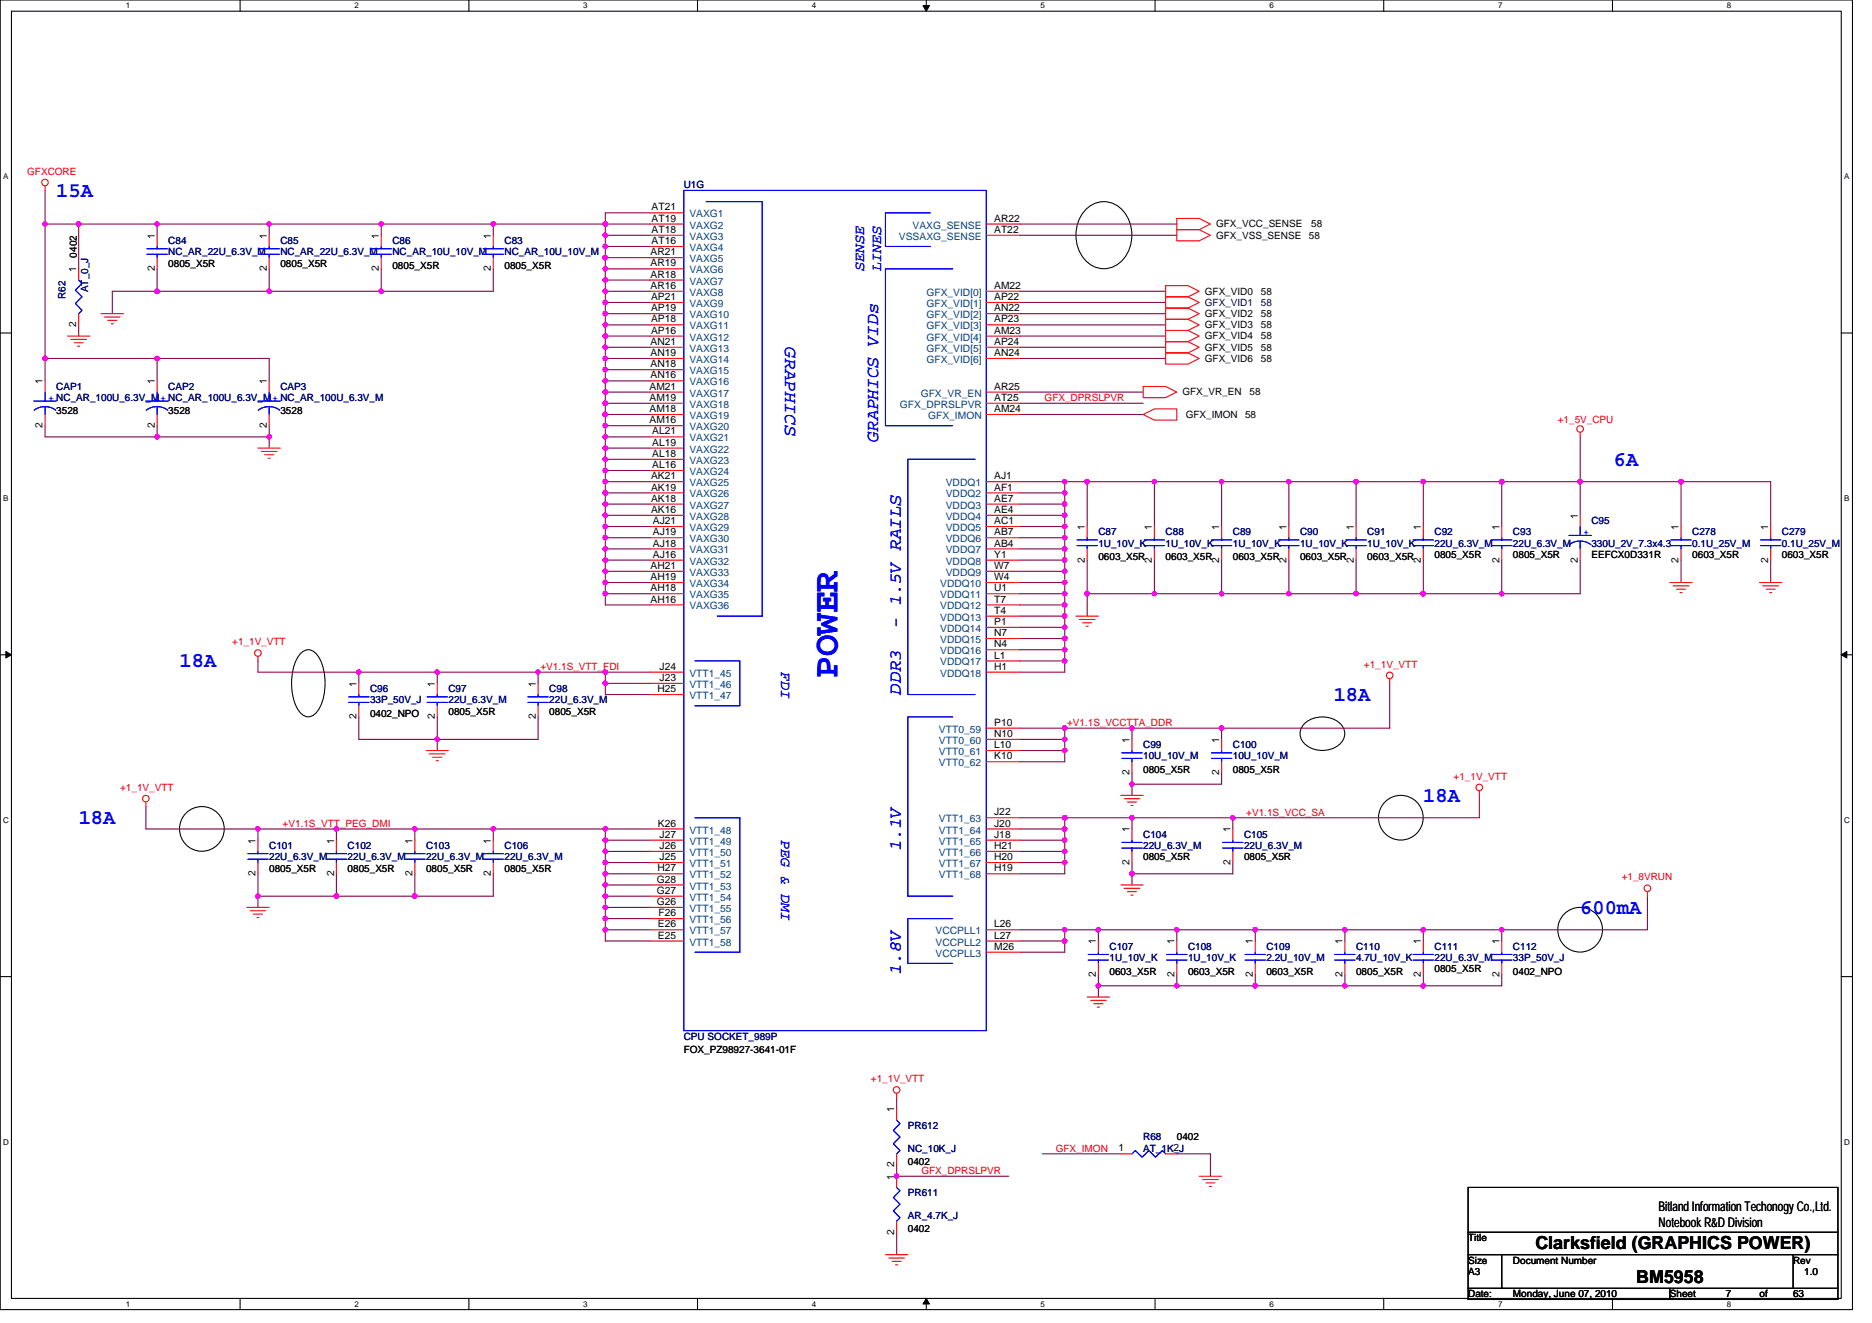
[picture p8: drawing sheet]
<svg xmlns="http://www.w3.org/2000/svg" width="297mm" height="210mm" viewBox="0 0 297 210" stroke-linecap="round" stroke-linejoin="round" font-family="sans-serif">
<path d="M0 0h293.9v207.9h-293.9zM1.8 1.8h290.4v204.3h-290.4z" fill="none" stroke="#000" stroke-width=".17"/>
<g fill="#fff">
<path d="M20 .2h.7v1.4h-.7z"/>
<path d="M20 206.3h.7v1.4h-.7z"/>
</g>
<path d="M38.1 0v1.8M38.1 206.1v1.8" fill="none" stroke="#000" stroke-width=".17"/>
<g fill="#fff">
<path d="M56.2 .2h.7v1.4h-.7z"/>
<path d="M56.2 206.3h.7v1.4h-.7z"/>
</g>
<path d="M74.4 0v1.8M74.4 206.1v1.8" fill="none" stroke="#000" stroke-width=".17"/>
<g fill="#fff">
<path d="M92.5 .2h.7v1.4h-.7z"/>
<path d="M92.5 206.3h.7v1.4h-.7z"/>
</g>
<path d="M110.7 0v1.8M110.7 206.1v1.8" fill="none" stroke="#000" stroke-width=".17"/>
<g fill="#fff">
<path d="M128.8 .2h.7v1.4h-.7z"/>
<path d="M128.8 206.3h.7v1.4h-.7z"/>
</g>
<path d="M147 0v1.8M147 206.1v1.8" fill="none" stroke="#000" stroke-width=".17"/>
<path d="M146.4 .9h1.1l-.5 .9zM147 206.1l.5 .9h-1.1z" fill="#000" stroke="#000" stroke-width=".16"/>
<g fill="#fff">
<path d="M165.1 .2h.7v1.4h-.7z"/>
<path d="M165.1 206.3h.7v1.4h-.7z"/>
</g>
<path d="M183.3 0v1.8M183.3 206.1v1.8" fill="none" stroke="#000" stroke-width=".17"/>
<g fill="#fff">
<path d="M201.4 .2h.7v1.4h-.7z"/>
<path d="M201.4 206.3h.7v1.4h-.7z"/>
</g>
<path d="M219.6 0v1.8M219.6 206.1v1.8" fill="none" stroke="#000" stroke-width=".17"/>
<g fill="#fff">
<path d="M237.7 .2h.7v1.4h-.7z"/>
<path d="M237.7 206.3h.7v1.4h-.7z"/>
</g>
<path d="M255.9 0v1.8M255.9 206.1v1.8" fill="none" stroke="#000" stroke-width=".17"/>
<g fill="#fff">
<path d="M274 .2h.7v1.4h-.7z"/>
<path d="M274 206.3h.7v1.4h-.7z"/>
<path d="M.5 27.3h.8v1.4h-.8z"/>
<path d="M292.6 27.3h.9v1.4h-.9z"/>
<path d="M.5 78.4h.8v1.4h-.8z"/>
<path d="M292.6 78.4h.9v1.4h-.9z"/>
</g>
<path d="M0 52.9h1.8M292.2 52.9h1.7" fill="none" stroke="#000" stroke-width=".17"/>
<g fill="#fff">
<path d="M.5 129.5h.9v1.4h-.9z"/>
<path d="M292.6 129.5h.9v1.4h-.9z"/>
</g>
<path d="M0 103.9h1.8M292.2 103.9h1.7" fill="none" stroke="#000" stroke-width=".17"/>
<path d="M.9 103.4l.9 .5-.9 .5zM292.2 103.9l.8-.5v1z" fill="#000" stroke="#000" stroke-width=".16"/>
<g fill="#fff">
<path d="M.5 180.5h.9v1.4h-.9z"/>
<path d="M292.6 180.5h.9v1.4h-.9z"/>
</g>
<g fill="none" stroke="#000" stroke-width=".17">
<path d="M172.3 33.3a4 4 0 0 1 6.7 1.3 5.8 5.8 0 0 1-2.3 7.7 4.1 4.1 0 0 1-5.4-2.3 6.1 6.1 0 0 1 1-6.7zM47.9 103.5a1.6 1.6 0 0 1 2.5 .5 8.8 8.8 0 0 1 0 8.9 1.66 1.66 0 0 1-1.5 .9 1.66 1.66 0 0 1-1.5-.9 8.9 8.9 0 0 1 0-8.9zM207.1 114.8a4.3 4.3 0 0 1 5.9 .5 2.25 2.25 0 0 1-1 3.2 4.2 4.2 0 0 1-5.4-.9 2.13 2.13 0 0 1 .5-2.8zM0 155h1.8M292.2 155h1.7M233 188.5h58.6v17.7h-58.6zM233 195.6h58.6M233 199.1h58.6M238.3 199.1v5.4M284.5 199.1v5.4M233 204.5h58.6M265 204.5v1.7"/>
<circle cx="32" cy="131.6" r="3.5"/>
<circle cx="222.3" cy="129.8" r="3.5"/>
<circle cx="250.7" cy="147.6" r="3.5"/>
</g>
<g fill="none" stroke="#800040" stroke-width=".17">
<path d="M7.2 35.6v21.3M7.2 35.6h5.3M7.2 30.2v5.4M12.5 35.6v7.1M12.5 35.6h12.4M24.9 35.6h17.8v1.7M24.9 35.6v1.7M42.7 35.6h17.8v1.7M60.5 35.6h17.8v1.7M78.3 35.6h17.8M96.1 35.6h7.1M96.1 39.1v1.8"/>
<path d="M96.1 35.6v1.7M96.1 37.3v1.8M96.1 37.3h7.1M96.1 39.1h7.1M103.2 33.8h-7.1v1.8M161.8 35.6h24.9M161.8 37.3h24.9M7.2 56.9v3.6M7.2 56.9h17.7v3.6M12.5 51.6v1.7M24.9 56.9h17.8v3.6M24.9 46.2h17.8"/>
<path d="M24.9 46.2h-7.1v3.6M24.9 42.7v3.5M42.7 42.7v3.5M42.7 46.2h17.8M60.5 42.7v3.5M78.3 42.7v3.5h-17.8M96.1 55.1v1.8M96.1 58.7v1.8M96.1 56.9v1.8M96.1 42.7v1.7M96.1 40.9v1.8M96.1 53.3v1.8"/>
<path d="M96.1 51.6v1.7M96.1 49.8v1.8M96.1 48v1.8M96.1 46.2v1.8M96.1 44.4v1.8M96.1 40.9h7.1M96.1 42.7h7.1M96.1 44.4h7.1M96.1 46.2h7.1M96.1 48h7.1M96.1 49.8h7.1M96.1 51.6h7.1"/>
<path d="M96.1 53.3h7.1M96.1 55.1h7.1M96.1 56.9h7.1M96.1 58.7h7.1M161.8 56.9h23.2M161.8 55.1h23.2M161.8 53.3h23.2M161.8 48h23.2M161.8 49.8h23.2M161.8 51.6h23.2M161.8 46.2h23.2M7.2 67.6v1.7h17.7"/>
<path d="M24.9 69.3h17.8M24.9 67.6v1.7M42.7 69.3v1.8M42.7 67.6v1.7M96.1 62.2v1.8M96.1 64v1.8M96.1 65.8v1.8M96.1 69.3v1.8M96.1 72.9v1.8M96.1 76.5v1.7M96.1 67.6v1.7M96.1 78.2v1.8"/>
<path d="M96.1 60.5v1.7M96.1 71.1v1.8M96.1 74.7v1.8M96.1 60.5h7.1M96.1 62.2h7.1M96.1 64h7.1M96.1 65.8h7.1M96.1 67.6h7.1M96.1 69.3h7.1M96.1 72.9h7.1M96.1 74.7h7.1M96.1 76.5h7.1"/>
<path d="M96.1 78.2h7.1M96.1 71.1h7.1M161.8 65.8h19.6M161.8 62.2h19.6M161.8 64h19.6M161.8 78.2h7.1M161.8 76.5h7.1M168.9 76.5h3.6M168.9 78.2v1.8M168.9 76.5v1.7M172.5 76.5v7.1M172.5 76.5h10.7v7.1"/>
<path d="M183.2 76.5h10.6v7.1M193.8 76.5h10.7v7.1M204.5 76.5h10.7v7.1M215.2 76.5h10.6M225.8 76.5h12.5M225.8 76.5v7.1M238.3 76.5h12.4M238.3 76.5v7.1M250.7 69.3v7.2M250.7 76.5h16M250.7 76.5v5.3M266.7 76.5v7.1"/>
<path d="M266.7 76.5h14.3v7.1M96.1 80v1.8M96.1 81.8v1.8M96.1 83.6v1.7M96.1 85.3v1.8M96.1 87.1v1.8M96.1 88.9v1.8M96.1 90.7v1.8M96.1 92.5v1.7M96.1 94.2v1.8h7.1M96.1 80h7.1M96.1 81.8h7.1"/>
<path d="M96.1 83.6h7.1M96.1 85.3h7.1M96.1 87.1h7.1M96.1 88.9h7.1M96.1 90.7h7.1M96.1 92.5h7.1M96.1 94.2h7.1M161.8 97.8h7.1M161.8 99.6h7.1M161.8 92.5h7.1M161.8 96h7.1M161.8 94.2h7.1"/>
<path d="M161.8 87.1h7.1M161.8 90.7h7.1M161.8 88.9h7.1M161.8 81.8h7.1M161.8 85.3h7.1M161.8 83.6h7.1M161.8 80h7.1M168.9 88.9v1.8M168.9 94.2v1.8M168.9 80v1.8M168.9 96v1.8M168.9 87.1v1.8"/>
<path d="M168.9 85.3v1.8M168.9 92.5v1.7M168.9 97.8v1.8M168.9 81.8v1.8M168.9 83.6v1.7M168.9 90.7v1.8M168.9 99.6v1.7M172.5 88.9v5.3M172.5 94.2v3.6M172.5 94.2h10.7M183.2 94.2h10.6M183.2 88.9v5.3"/>
<path d="M193.8 94.2h10.7M193.8 88.9v5.3M204.5 94.2h10.7M204.5 88.9v5.3M215.2 94.2h10.6M215.2 88.9v5.3M225.8 94.2h12.5M225.8 88.9v5.3M238.3 88.9v5.3M250.7 88.9v5.3h-12.4M266.7 88.9v3.6M281 88.9v3.6"/>
<path d="M40.9 104.9v1.8h16M56.9 106.7h12.5M56.9 106.7v1.8M56.9 113.8v3.5h12.5M69.4 113.8v3.5M69.4 106.7v1.8M69.4 117.3v1.8M69.4 106.7h16M85.4 106.7h10.7v1.8M85.4 106.7v1.8M85.4 113.8v3.5h-16M96.1 108.5v1.7h7.1"/>
<path d="M96.1 106.7h7.1M96.1 108.5h7.1M161.8 115.6h7.1M161.8 117.3h7.1M161.8 119.1h7.1M161.8 103.1h7.1M161.8 104.9h7.1M161.8 101.3h7.1M168.9 115.6h10.7M168.9 119.1v1.8h-7.1M168.9 104.9v1.8h-7.1M168.9 101.3v1.8"/>
<path d="M168.9 117.3v1.8M168.9 115.6v1.7M168.9 103.1v1.8M179.6 115.6v1.7M179.6 115.6h14.2M193.8 115.6v1.7M220.5 108.5v7.1h-26.7M23.2 128v3.6h17.7M40.9 131.6v1.7M40.9 131.6h12.5v1.7M40.9 138.7v3.5M53.4 131.6h12.4"/>
<path d="M53.4 138.7v3.5M65.8 131.6h12.5M65.8 138.7v3.5M65.8 131.6v1.7M78.3 131.6h17.8v1.7M78.3 131.6v1.7M78.3 138.7v3.5h-12.5M96.1 136.9v1.8M96.1 133.4v1.7M96.1 138.7v1.8M96.1 135.1v1.8M96.1 131.6h7.1"/>
<path d="M96.1 133.3h7.1M96.1 135.1h7.1M96.1 136.9h7.1M96.1 138.7h7.1M161.8 129.8h7.1M161.8 131.6h7.1M161.8 135.1h7.1M161.8 133.3h7.1M161.8 136.9h7.1M168.9 129.8h10.7M168.9 136.9v1.8h-7.1M168.9 129.8v1.8"/>
<path d="M168.9 131.6v1.7M168.9 135.1v1.8M168.9 133.4v1.7M179.6 129.8h16v1.8M179.6 138.7v1.8M179.6 122.7v1.8M179.6 124.5v1.7M179.6 129.8v1.8M179.6 136.9v1.8M193.8 122.7v1.8h-14.2M195.6 136.9v1.8h-16M234.7 126.2v3.6h-39.1"/>
<path d="M40.9 142.2v1.8M40.9 142.2h12.5M53.4 142.2h12.4M96.1 147.6v1.8h7.1M96.1 145.8v1.8M96.1 140.5v3.5M96.1 144v1.8M96.1 142.2h7.1M96.1 144h7.1M96.1 145.8h7.1M96.1 147.6h7.1M96.1 140.5h7.1"/>
<path d="M161.8 147.6h7.1M161.8 149.4h7.1M168.9 147.6h5.4M168.9 149.4v1.7h-7.1M168.9 147.6v1.8M174.3 154.7v1.8M174.3 147.6v1.8M174.3 156.5v1.7M174.3 156.5h12.4M174.3 147.6h12.4M186.7 147.6h12.5M186.7 147.6v1.8"/>
<path d="M186.7 154.7v1.8M186.7 156.5h12.5M199.2 147.6v1.8M199.2 154.7v1.8M199.2 147.6h14.2M199.2 156.5h14.2M213.4 156.5h12.4M213.4 147.6h12.4M213.4 147.6v1.8M213.4 154.7v1.8M225.8 154.7v1.8M225.8 147.6h12.5"/>
<path d="M225.8 147.6v1.8M238.3 154.7v1.8h-12.5M238.3 147.6v1.8M261.4 142.2v5.4h-23.1M142.3 174.2v1.8M142.3 184.9v1.8h17.8M142.3 195.6v3.5M165.4 183.1h12.4M186.7 183.1h5.4v3.6"/>
</g>
<g fill="#f0f" stroke="#f0f" stroke-width=".17">
<circle cx="96" cy="108.4" r=".35"/>
<circle cx="96" cy="106.7" r=".35"/>
<circle cx="85.4" cy="106.7" r=".35"/>
<circle cx="69.4" cy="117.3" r=".35"/>
<circle cx="69.4" cy="106.7" r=".35"/>
<circle cx="65.8" cy="131.6" r=".35"/>
<circle cx="53.4" cy="131.6" r=".35"/>
<circle cx="65.8" cy="142.2" r=".35"/>
<circle cx="96" cy="131.6" r=".35"/>
<circle cx="96" cy="142.2" r=".35"/>
<circle cx="96" cy="144" r=".35"/>
<circle cx="96" cy="145.8" r=".35"/>
<circle cx="96" cy="147.6" r=".35"/>
<circle cx="96" cy="138.7" r=".35"/>
<circle cx="96" cy="140.4" r=".35"/>
<circle cx="96" cy="136.9" r=".35"/>
<circle cx="96" cy="133.3" r=".35"/>
<circle cx="96" cy="135.1" r=".35"/>
<circle cx="40.9" cy="131.6" r=".35"/>
<circle cx="53.4" cy="142.2" r=".35"/>
<circle cx="40.9" cy="142.2" r=".35"/>
<circle cx="168.9" cy="115.6" r=".35"/>
<circle cx="168.9" cy="119.1" r=".35"/>
<circle cx="179.6" cy="124.4" r=".35"/>
<circle cx="193.8" cy="115.6" r=".35"/>
<circle cx="168.9" cy="135.1" r=".35"/>
<circle cx="168.9" cy="136.9" r=".35"/>
<circle cx="168.9" cy="129.8" r=".35"/>
<circle cx="168.9" cy="131.6" r=".35"/>
<circle cx="179.6" cy="138.7" r=".35"/>
<circle cx="195.6" cy="129.8" r=".35"/>
<circle cx="168.9" cy="149.3" r=".35"/>
<circle cx="199.2" cy="147.6" r=".35"/>
<circle cx="186.7" cy="147.6" r=".35"/>
<circle cx="174.3" cy="156.5" r=".35"/>
<circle cx="225.8" cy="156.5" r=".35"/>
<circle cx="213.4" cy="156.5" r=".35"/>
<circle cx="186.7" cy="156.5" r=".35"/>
<circle cx="199.2" cy="156.5" r=".35"/>
<circle cx="168.9" cy="147.6" r=".35"/>
<circle cx="174.3" cy="147.6" r=".35"/>
<circle cx="168.9" cy="101.3" r=".35"/>
<circle cx="168.9" cy="85.3" r=".35"/>
<circle cx="172.5" cy="76.4" r=".35"/>
<circle cx="168.9" cy="76.4" r=".35"/>
<circle cx="168.9" cy="80" r=".35"/>
<circle cx="168.9" cy="104.9" r=".35"/>
<circle cx="168.9" cy="88.9" r=".35"/>
<circle cx="168.9" cy="94.2" r=".35"/>
<circle cx="168.9" cy="96" r=".35"/>
<circle cx="168.9" cy="87.1" r=".35"/>
<circle cx="168.9" cy="78.2" r=".35"/>
<circle cx="168.9" cy="92.4" r=".35"/>
<circle cx="168.9" cy="97.8" r=".35"/>
<circle cx="168.9" cy="81.8" r=".35"/>
<circle cx="168.9" cy="83.6" r=".35"/>
<circle cx="168.9" cy="90.7" r=".35"/>
<circle cx="183.2" cy="76.4" r=".35"/>
<circle cx="204.5" cy="76.4" r=".35"/>
<circle cx="193.8" cy="76.4" r=".35"/>
<circle cx="238.3" cy="76.4" r=".35"/>
<circle cx="225.8" cy="76.4" r=".35"/>
<circle cx="183.2" cy="94.2" r=".35"/>
<circle cx="172.5" cy="94.2" r=".35"/>
<circle cx="204.5" cy="94.2" r=".35"/>
<circle cx="193.8" cy="94.2" r=".35"/>
<circle cx="225.8" cy="94.2" r=".35"/>
<circle cx="215.2" cy="94.2" r=".35"/>
<circle cx="238.3" cy="94.2" r=".35"/>
<circle cx="238.3" cy="147.6" r=".35"/>
<circle cx="96" cy="35.5" r=".35"/>
<circle cx="96" cy="40.9" r=".35"/>
<circle cx="96" cy="62.2" r=".35"/>
<circle cx="96" cy="64" r=".35"/>
<circle cx="96" cy="65.8" r=".35"/>
<circle cx="96" cy="69.3" r=".35"/>
<circle cx="96" cy="72.9" r=".35"/>
<circle cx="96" cy="78.2" r=".35"/>
<circle cx="96" cy="76.4" r=".35"/>
<circle cx="96" cy="67.6" r=".35"/>
<circle cx="96" cy="60.4" r=".35"/>
<circle cx="96" cy="55.1" r=".35"/>
<circle cx="96" cy="58.7" r=".35"/>
<circle cx="96" cy="56.9" r=".35"/>
<circle cx="96" cy="42.7" r=".35"/>
<circle cx="96" cy="39.1" r=".35"/>
<circle cx="96" cy="71.1" r=".35"/>
<circle cx="96" cy="53.3" r=".35"/>
<circle cx="96" cy="51.5" r=".35"/>
<circle cx="96" cy="49.8" r=".35"/>
<circle cx="96" cy="48" r=".35"/>
<circle cx="96" cy="46.2" r=".35"/>
<circle cx="96" cy="44.4" r=".35"/>
<circle cx="96" cy="80" r=".35"/>
<circle cx="96" cy="81.8" r=".35"/>
<circle cx="96" cy="83.6" r=".35"/>
<circle cx="96" cy="85.3" r=".35"/>
<circle cx="96" cy="87.1" r=".35"/>
<circle cx="96" cy="88.9" r=".35"/>
<circle cx="96" cy="90.7" r=".35"/>
<circle cx="96" cy="92.4" r=".35"/>
<circle cx="250.7" cy="76.4" r=".35"/>
<circle cx="168.9" cy="99.6" r=".35"/>
<circle cx="213.4" cy="147.6" r=".35"/>
<circle cx="78.3" cy="131.6" r=".35"/>
<circle cx="96" cy="37.3" r=".35"/>
<circle cx="168.9" cy="117.3" r=".35"/>
<circle cx="96" cy="94.2" r=".35"/>
<circle cx="215.2" cy="76.4" r=".35"/>
<circle cx="96" cy="74.7" r=".35"/>
<circle cx="168.9" cy="133.3" r=".35"/>
<circle cx="179.6" cy="115.6" r=".35"/>
<circle cx="168.9" cy="103.1" r=".35"/>
<circle cx="179.6" cy="129.8" r=".35"/>
<circle cx="56.9" cy="106.7" r=".35"/>
<circle cx="225.8" cy="147.6" r=".35"/>
<circle cx="7.1" cy="35.5" r=".35"/>
<circle cx="42.7" cy="35.5" r=".35"/>
<circle cx="24.9" cy="35.5" r=".35"/>
<circle cx="42.7" cy="69.3" r=".35"/>
<circle cx="24.9" cy="69.3" r=".35"/>
<circle cx="24.9" cy="46.2" r=".35"/>
<circle cx="24.9" cy="56.9" r=".35"/>
<circle cx="7.1" cy="56.9" r=".35"/>
<circle cx="42.7" cy="46.2" r=".35"/>
<circle cx="60.5" cy="46.2" r=".35"/>
<circle cx="60.5" cy="35.5" r=".35"/>
<circle cx="78.3" cy="35.5" r=".35"/>
<circle cx="12.5" cy="35.5" r=".35"/>
<circle cx="142.3" cy="186.7" r=".35"/>
<circle cx="266.7" cy="76.4" r=".35"/>
</g>
<g fill="none" stroke="#f00" stroke-width=".17">
<path d="M7.2 29.5v.7M24.9 37.3v1.8M42.7 37.3v1.8M60.5 37.3v1.8M78.3 37.3v1.8M103.2 33.8h5.3M103.2 35.6h5.3M103.2 37.3h5.3M103.2 39.1h5.3M156.5 35.6h5.3M156.5 37.3h5.3M186.7 34.7h3.6l1.8 .9-1.8 .8h-3.6z"/>
<path d="M186.7 36.4h3.6l1.8 .9-1.8 .9h-3.6zM10.7 53.3h3.6M11.2 53.9h2.5M11.8 54.4h1.4M12.3 54.9h.4M12.5 42.7v1.7M12.5 49.8v1.8M16 49.8h3.6M16.6 50.3h2.5M17.1 50.8h1.4M17.6 51.4h.4M24.9 40.9v1.8"/>
<path d="M42.7 40.9v1.8M60.5 40.9v1.8M78.3 40.9v1.8M103.2 40.9h5.3M103.2 42.7h5.3M103.2 44.4h5.3M103.2 46.2h5.3M103.2 48h5.3M103.2 49.8h5.3M103.2 51.6h5.3M103.2 53.3h5.3M103.2 55.1h5.3"/>
<path d="M103.2 56.9h5.3M103.2 58.7h5.3M156.5 46.2h5.3M156.5 48h5.3M156.5 49.8h5.3M156.5 51.6h5.3M156.5 53.3h5.3M156.5 55.1h5.3M156.5 56.9h5.3M185 45.3h3.5l1.8 .9-1.8 .9h-3.5zM185 47.1h3.5l1.8 .9-1.8 .9h-3.5zM185 48.9h3.5l1.8 .9-1.8 .9h-3.5z"/>
<path d="M185 50.7h3.5l1.8 .9-1.8 .9h-3.5zM185 52.5h3.5l1.8 .8-1.8 .9h-3.5zM185 54.2h3.5l1.8 .9-1.8 .9h-3.5zM185 56h3.5l1.8 .9-1.8 .9h-3.5zM7.2 60.5v1.7M7.2 65.8v1.8M24.9 60.5v1.7M24.9 65.8v1.8M40.9 71.1h3.6M41.5 71.6h2.5M42 72.2h1.4M42.5 72.7h.4"/>
<path d="M42.7 60.5v1.7M42.7 65.8v1.8M103.2 60.5h5.3M103.2 62.2h5.3M103.2 64h5.3M103.2 65.8h5.3M103.2 67.6h5.3M103.2 69.3h5.3M103.2 71.1h5.3M103.2 72.9h5.3M103.2 74.7h5.3M103.2 76.5h5.3"/>
<path d="M103.2 78.2h5.3M156.5 62.2h5.3M156.5 64h5.3M156.5 65.8h5.3M156.5 76.5h5.3M156.5 78.2h5.3M181.4 65.8l1.8-.9h3.5v1.8h-3.5zM181.4 61.3h3.6l1.7 .9-1.7 .9h-3.6zM250.7 68.6v.7M103.2 80h5.3M103.2 81.8h5.3M103.2 83.6h5.3"/>
<path d="M103.2 85.3h5.3M103.2 87.1h5.3M103.2 88.9h5.3M103.2 90.7h5.3M103.2 92.5h5.3M103.2 94.2h5.3M103.2 96h5.3M156.5 80h5.3M156.5 81.8h5.3M156.5 83.6h5.3M156.5 85.3h5.3M156.5 87.1h5.3"/>
<path d="M156.5 88.9h5.3M156.5 90.7h5.3M156.5 92.5h5.3M156.5 94.2h5.3M156.5 96h5.3M156.5 97.8h5.3M156.5 99.6h5.3M170.7 97.8h3.6M171.3 98.3h2.5M171.8 98.8h1.4M172.3 99.4h.4M172.5 83.6v1.7"/>
<path d="M172.5 87.1v1.8M183.2 83.6v1.7M183.2 87.1v1.8M193.8 83.6v1.7M193.8 87.1v1.8M204.5 83.6v1.7M204.5 87.1v1.8M215.2 83.6v1.7M215.2 87.1v1.8M225.8 83.6v1.7M225.8 87.1v1.8M238.3 83.6v1.7"/>
<path d="M238.3 87.1v1.8M250.7 81.8v1.8M250.7 87.1v1.8M265 92.5h3.5M265.5 93h2.5M266 93.5h1.5M266.6 94.1h.3M266.7 83.6v1.7M266.7 87.1v1.8M279.2 92.5h3.5M279.7 93h2.5M280.2 93.5h1.5"/>
<path d="M280.8 94.1h.3M281 83.6v1.7M281 87.1v1.8M40.9 104.2v.7M56.9 108.5v1.7M56.9 112v1.8M67.6 119.1h3.6M68.1 119.7h2.5M69.4 108.5v1.7M69.4 112v1.8M85.4 108.5v1.7M85.4 112v1.8"/>
<path d="M103.2 106.7h5.3M103.2 108.5h5.3M103.2 110.2h5.3M156.5 101.3h5.3M156.5 103.1h5.3M156.5 104.9h5.3M156.5 106.7h5.3M156.5 115.6h5.3M156.5 117.3h5.3M156.5 119.1h5.3M179.6 117.3v1.8M193.8 117.3v1.8"/>
<path d="M220.5 107.7v.8M23.2 127.3v.7M40.9 133.4v1.7M40.9 136.9v1.8M53.4 133.4v1.7M53.4 136.9v1.8M65.8 133.4v1.7M65.8 136.9v1.8M68.7 120.2h1.4M69.2 120.7h.4M78.3 133.4v1.7M78.3 136.9v1.8"/>
<path d="M103.2 131.6h5.3M103.2 133.3h5.3M103.2 135.1h5.3M103.2 136.9h5.3M103.2 138.7h5.3M156.5 120.9h5.3M156.5 129.8h5.3M156.5 131.6h5.3M156.5 133.3h5.3M156.5 135.1h5.3M156.5 136.9h5.3M156.5 138.7h5.3"/>
<path d="M177.8 126.2h3.6M178.4 126.8h2.5M178.9 127.3h1.4M179.4 127.8h.4M179.6 120.9v1.8M179.6 131.6v1.7M179.6 135.1v1.8M193.8 120.9v1.8M195.6 131.6v1.7M195.6 135.1v1.8M234.7 125.5v.7M39.2 144h3.5"/>
<path d="M39.7 144.5h2.5M40.2 145.1h1.5M40.8 145.6h.3M103.2 140.5h5.3M103.2 142.2h5.3M103.2 144h5.3M103.2 145.8h5.3M103.2 147.6h5.3M103.2 149.4h5.3M156.5 147.6h5.3M156.5 149.4h5.3M156.5 151.1h5.3"/>
<path d="M172.5 158.2h3.6M173 158.8h2.5M173.6 159.3h1.4M174.1 159.9h.4M174.3 149.4v1.7M174.3 152.9v1.8M177.8 140.5h3.6M178.4 141h2.5M178.9 141.5h1.4M179.4 142.1h.4M186.7 149.4v1.7M186.7 152.9v1.8"/>
<path d="M199.2 149.4v1.7M199.2 152.9v1.8M213.4 149.4v1.7M213.4 152.9v1.8M225.8 149.4v1.7M225.8 152.9v1.8M238.3 149.4v1.7M238.3 152.9v1.8M261.4 141.5v.7M142.3 173.5v.7M142.3 176v1.8M140.5 199.1h3.6"/>
<path d="M141 199.7h2.5M142.3 186.7v1.8M142.3 193.8v1.8M142.3 183.1v1.8M177.8 183.1h1.8M185 183.1h1.7M190.3 186.7h3.5M190.8 187.2h2.5M191.3 187.7h1.5M191.9 188.3h.3M141.6 200.2h1.4M142.1 200.7h.3"/>
<circle cx="7.1" cy="29" r=".52"/>
<circle cx="250.7" cy="68.1" r=".52"/>
<circle cx="40.9" cy="103.6" r=".52"/>
<circle cx="220.5" cy="107.2" r=".52"/>
<circle cx="23.1" cy="126.8" r=".52"/>
<circle cx="234.7" cy="125" r=".52"/>
<circle cx="261.4" cy="141" r=".52"/>
<circle cx="142.3" cy="173" r=".52"/>
</g>
<g fill="none" stroke="#00f" stroke-width=".17">
<path d="M23.3 39.5h3.2M24.9 39.1v.4M41.1 39.5h3.2M42.7 39.1v.4M58.9 39.5h3.2M60.5 39.1v.4M76.7 39.5h3.2M78.3 39.1v.4M108.5 30.2h48v133.4h-48zM112.1 32h8.8v65.8h-7.1M147.6 33.8h-7.1v5.3h7.1M12.5 44.4l.5 .6-1 1.1 1 1-1 1.1 1 1.1-.5 .5"/>
<path d="M23.3 40.4h3.2M24.9 40.4v.5M41.1 40.4h3.2M42.7 40.4v.5M58.9 40.4h3.2M60.5 40.4v.5M76.7 40.4h3.2M78.3 40.4v.5M151.2 42.7h-10.7v24.9h10.7M5.4 63.6h3.5M5.4 65.1a2.86 2.86 0 0 1 3.4 0M7.2 64.5v1.3"/>
<path d="M7.2 62.2v1.4M23.2 63.6h3.5M23.2 65.1a2.86 2.86 0 0 1 3.4 0M24.9 64.5v1.3M24.9 62.2v1.4M40.9 63.6h3.6M41 65.1a2.86 2.86 0 0 1 3.4 0M42.7 64.5v1.3M42.7 62.2v1.4M154.7 72.9h-10.6v37.3h10.6M170.9 86.6h3.2M170.9 85.7h3.2"/>
<path d="M172.5 85.3v.4M172.5 86.6v.5M181.6 86.6h3.2M181.6 85.7h3.2M183.2 85.3v.4M183.2 86.6v.5M192.2 86.6h3.2M192.2 85.7h3.2M193.8 85.3v.4M193.8 86.6v.5M202.9 86.6h3.2M202.9 85.7h3.2"/>
<path d="M204.5 85.3v.4M204.5 86.6v.5M213.6 86.6h3.2M213.6 85.7h3.2M215.2 85.3v.4M215.2 86.6v.5M224.2 86.6h3.3M224.2 85.7h3.3M225.8 85.3v.4M225.8 86.6v.5M236.7 86.6h3.2M236.7 85.7h3.2"/>
<path d="M238.3 85.3v.4M238.3 86.6v.5M249 85h3.5M249 86.4a2.86 2.86 0 0 1 3.4 0M250.7 85.9v1.2M250.7 83.6v1.4M265.1 86.6h3.2M265.1 85.7h3.2M266.7 85.3v.4M266.7 86.6v.5M279.4 86.6h3.2M279.4 85.7h3.2"/>
<path d="M281 85.3v.4M281 86.6v.5M55.3 111.5h3.2M55.3 110.6h3.2M56.9 110.2v.4M56.9 111.5v.5M67.8 111.5h3.2M67.8 110.6h3.2M69.4 110.2v.4M69.4 111.5v.5M83.8 111.5h3.2M83.8 110.6h3.2"/>
<path d="M85.4 110.2v.4M85.4 111.5v.5M110.3 104.9h7.1v7.1h-7.1M151.2 113.8h-7.1v28.4h7.1M178 119.5h3.2M179.6 119.1v.4M192.2 119.5h3.2M193.8 119.1v.4M39.3 136.4h3.2M39.3 135.5h3.2M40.9 135.1v.4M40.9 136.4v.5"/>
<path d="M51.8 136.4h3.2M51.8 135.5h3.2M53.4 135.1v.4M53.4 136.4v.5M64.2 136.4h3.2M64.2 135.5h3.2M65.8 135.1v.4M65.8 136.4v.5M76.7 136.4h3.2M76.7 135.5h3.2M78.3 135.1v.4M78.3 136.4v.5"/>
<path d="M110.3 129.8h7.1v21.3h-7.1M178 120.4h3.2M178 134.6h3.2M178 133.7h3.2M179.6 120.4v.5M179.6 133.3v.4M179.6 134.6v.5M192.2 120.4h3.2M193.8 120.4v.5M194 134.6h3.2M194 133.7h3.2M195.6 133.3v.4"/>
<path d="M195.6 134.6v.5M151.2 145.8h-7.1v7.1h7.1M172.7 152.4h3.2M172.7 151.5h3.2M174.3 151.1v.4M174.3 152.4v.5M185.1 152.4h3.2M185.1 151.5h3.2M186.7 151.1v.4M186.7 152.4v.5M197.6 152.4h3.2M197.6 151.5h3.2"/>
<path d="M199.2 151.1v.4M199.2 152.4v.5M211.8 152.4h3.2M211.8 151.5h3.2M213.4 151.1v.4M213.4 152.4v.5M224.2 152.4h3.3M224.2 151.5h3.3M225.8 151.1v.4M225.8 152.4v.5M236.7 152.4h3.2M236.7 151.5h3.2"/>
<path d="M238.3 151.1v.4M238.3 152.4v.5M142.3 177.8l.5 .5-1.1 1.1 1.1 1.1-1.1 1 1.1 1.1-.5 .5M142.3 188.5l.5 .5-1.1 1.1 1.1 1-1.1 1.1 1.1 1.1-.5 .5M179.6 183.1l.5-.5 1.1 1.1 1.1-1.1 1 1.1 1.1-1.1 .6 .5"/>
</g>
<text font-size="5.7" fill="#00f" x="132.9" y="107.6" transform="rotate(-90 132.9 107.6)">POWER</text>
<g font-size="3.4" fill="#00f">
<text x="8.9" y="31.2">15A</text>
<text x="256.1" y="73.9">6A</text>
<text x="28.5" y="105.9">18A</text>
<text x="211.6" y="111.3">18A</text>
<text x="12.5" y="130.8">18A</text>
<text x="225.8" y="127.3">18A</text>
<text x="250.7" y="145">600mA</text>
</g>
<g font-size="2.8" fill="#00f">
<text x="124.6" y="55.1" transform="rotate(90 124.6 55.1)">GRAPHICS</text>
<text x="139.4" y="70.2" transform="rotate(-90 139.4 70.2)">GRAPHICS VIDs</text>
<text x="142.9" y="99.7" transform="rotate(-90 142.9 99.7)">- 1.5V RAILS</text>
<text x="142.9" y="110.2" transform="rotate(-90 142.9 110.2)">DDR3</text>
<text x="142.9" y="135.1" transform="rotate(-90 142.9 135.1)">1.1V</text>
<text x="142.9" y="154.7" transform="rotate(-90 142.9 154.7)">1.8V</text>
</g>
<g font-size="2.8">
<text x="243.6" y="198.2">Clarksfield (GRAPHICS POWER)</text>
<text x="259.6" y="203.6">BM5958</text>
</g>
<g font-size="2.3" fill="#00f">
<text x="137.1" y="43" transform="rotate(-90 137.1 43)">SENSE</text>
<text x="139.8" y="43" transform="rotate(-90 139.8 43)">LINES</text>
<text x="123.9" y="106.7" transform="rotate(90 123.9 106.7)">FDI</text>
<text x="123.9" y="133.3" transform="rotate(90 123.9 133.3)">PEG &amp; DMI</text>
</g>
<g font-size="2.1">
<text x="263.2" y="192.2">Bitland Information Techonogy Co.,Ltd.</text>
<text x="263.2" y="194.7">Notebook R&amp;D Division</text>
</g>
<g font-size="1.6" fill="#f00">
<text x="4.3" y="27.7">GFXCORE</text>
<text x="165.8" y="63.6">GFX_DPRSLPVR</text>
<text x="247.2" y="67.2">+1_5V_CPU</text>
<text x="36.8" y="102.4">+1_1V_VTT</text>
<text x="85.7" y="106.3">+V1.1S_VTT_FDI</text>
<text x="216.4" y="106">+1_1V_VTT</text>
<text x="169.3" y="115.2">+V1.1S_VCCTTA_DDR</text>
<text x="19.1" y="125.5">+1_1V_VTT</text>
<text x="230.6" y="123.7">+1_1V_VTT</text>
<text x="44.8" y="131.2">+V1.1S_VTT_PEG_DMI</text>
<text x="197.8" y="129.4">+V1.1S_VCC_SA</text>
<text x="257.3" y="139.7">+1_8VRUN</text>
<text x="138.2" y="171.7">+1_1V_VTT</text>
<text x="167.5" y="182.8">GFX_IMON</text>
<text x="146.2" y="186.3">GFX_DPRSLPVR</text>
</g>
<g font-size="1.6" fill="#000080">
<text x="108.5" y="29.9">U1G</text>
<text x="26.7" y="38.8">C84</text>
<text x="26.7" y="40.5">NC_AR_22U_6.3V_M</text>
<text x="44.5" y="38.8">C85</text>
<text x="44.5" y="40.5">NC_AR_22U_6.3V_M</text>
<text x="62.3" y="38.8">C86</text>
<text x="62.3" y="40.5">NC_AR_10U_10V_M</text>
<text x="80" y="38.8">C83</text>
<text x="80" y="40.5">NC_AR_10U_10V_M</text>
<text x="10.4" y="47.5" transform="rotate(-90 10.4 47.5)">R62</text>
<text x="14" y="46.4" transform="rotate(-90 14 46.4)">AT_0_J</text>
<text x="8.9" y="61.9">CAP1</text>
<text x="26.7" y="61.9">CAP2</text>
<text x="44.5" y="61.9">CAP3</text>
<text x="252.5" y="83.2">C95</text>
<text x="174.3" y="85">C87</text>
<text x="174.3" y="86.8">1U_10V_K</text>
<text x="185" y="85">C88</text>
<text x="185" y="86.8">1U_10V_K</text>
<text x="195.6" y="85">C89</text>
<text x="195.6" y="86.8">1U_10V_K</text>
<text x="206.3" y="85">C90</text>
<text x="206.3" y="86.8">1U_10V_K</text>
<text x="217" y="85">C91</text>
<text x="217" y="86.8">1U_10V_K</text>
<text x="227.6" y="85">C92</text>
<text x="227.6" y="86.8">22U_6.3V_M</text>
<text x="240.1" y="85">C93</text>
<text x="240.1" y="86.8">22U_6.3V_M</text>
<text x="252.5" y="86.8">330U_2V_7.3x4.3</text>
<text x="268.5" y="85">C278</text>
<text x="268.5" y="86.8">0.1U_25V_M</text>
<text x="282.7" y="85">C279</text>
<text x="282.7" y="86.8">0.1U_25V_M</text>
<text x="58.7" y="109.9">C96</text>
<text x="58.7" y="111.7">33P_50V_J</text>
<text x="71.2" y="109.9">C97</text>
<text x="71.2" y="111.7">22U_6.3V_M</text>
<text x="87.2" y="109.9">C98</text>
<text x="87.2" y="111.7">22U_6.3V_M</text>
<text x="181.4" y="118.8">C99</text>
<text x="195.6" y="118.8">C100</text>
<text x="181.4" y="120.5">10U_10V_M</text>
<text x="195.6" y="120.5">10U_10V_M</text>
<text x="42.7" y="134.8">C101</text>
<text x="42.7" y="136.5">22U_6.3V_M</text>
<text x="55.2" y="134.8">C102</text>
<text x="55.2" y="136.5">22U_6.3V_M</text>
<text x="67.6" y="134.8">C103</text>
<text x="67.6" y="136.5">22U_6.3V_M</text>
<text x="80" y="134.8">C106</text>
<text x="80" y="136.5">22U_6.3V_M</text>
<text x="181.4" y="133">C104</text>
<text x="181.4" y="134.8">22U_6.3V_M</text>
<text x="197.4" y="133">C105</text>
<text x="197.4" y="134.8">22U_6.3V_M</text>
<text x="176.1" y="150.8">C107</text>
<text x="176.1" y="152.5">1U_10V_K</text>
<text x="188.5" y="150.8">C108</text>
<text x="188.5" y="152.5">1U_10V_K</text>
<text x="201" y="150.8">C109</text>
<text x="201" y="152.5">2.2U_10V_M</text>
<text x="215.2" y="150.8">C110</text>
<text x="215.2" y="152.5">4.7U_10V_K</text>
<text x="227.6" y="150.8">C111</text>
<text x="227.6" y="152.5">22U_6.3V_M</text>
<text x="240.1" y="150.8">C112</text>
<text x="240.1" y="152.5">33P_50V_J</text>
<text x="108.5" y="165">CPU SOCKET_989P</text>
<text x="144.1" y="179.2">PR612</text>
<text x="144.1" y="182.8">NC_10K_J</text>
<text x="181.4" y="181">R68</text>
<text x="181.4" y="182.8">AT_1K_J</text>
<text x="144.1" y="189.9">PR611</text>
<text x="144.1" y="193.4">AR_4.7K_J</text>
</g>
<g font-size="1.6">
<text x="103.4" y="33.4">AT21</text>
<text x="103.4" y="35.2">AT19</text>
<text x="157.8" y="35.2">AR22</text>
<text x="12.2" y="40.9" transform="rotate(-90 12.2 40.9)">0402</text>
<text x="24.5" y="37.9" transform="rotate(-90 24.5 37.9)">1</text>
<text x="42.3" y="37.9" transform="rotate(-90 42.3 37.9)">1</text>
<text x="60.1" y="37.9" transform="rotate(-90 60.1 37.9)">1</text>
<text x="77.9" y="37.9" transform="rotate(-90 77.9 37.9)">1</text>
<text x="103.2" y="40.5">AR21</text>
<text x="103.4" y="37">AT18</text>
<text x="103.4" y="38.7">AT16</text>
<text x="157.8" y="37">AT22</text>
<text x="193" y="36.1">GFX_VCC_SENSE</text>
<text x="193" y="37.9">GFX_VSS_SENSE</text>
<text x="207.7" y="37.9">58</text>
<text x="208.1" y="36.1">58</text>
<text x="12.1" y="43.2" transform="rotate(-90 12.1 43.2)">1</text>
<text x="24.5" y="43.1" transform="rotate(-90 24.5 43.1)">2</text>
<text x="26.7" y="42.3">0805_X5R</text>
<text x="42.3" y="43.1" transform="rotate(-90 42.3 43.1)">2</text>
<text x="44.5" y="42.3">0805_X5R</text>
<text x="60.1" y="43.1" transform="rotate(-90 60.1 43.1)">2</text>
<text x="62.3" y="42.7">0805_X5R</text>
<text x="77.9" y="43.1" transform="rotate(-90 77.9 43.1)">2</text>
<text x="80" y="42.7">0805_X5R</text>
<text x="103.2" y="42.3">AR19</text>
<text x="103.2" y="44.1">AR18</text>
<text x="103.2" y="45.8">AR16</text>
<text x="103.3" y="47.6">AP21</text>
<text x="157.8" y="45.8">AM22</text>
<text x="157.8" y="47.6">AP22</text>
<text x="191.2" y="46.8">GFX_VID0</text>
<text x="200.1" y="46.8">58</text>
<text x="12.1" y="51.9" transform="rotate(-90 12.1 51.9)">2</text>
<text x="103.3" y="49.4">AP19</text>
<text x="103.3" y="51.2">AP18</text>
<text x="103.3" y="53">AP16</text>
<text x="157.8" y="49.4">AN22</text>
<text x="157.8" y="51.2">AP23</text>
<text x="157.8" y="53">AM23</text>
<text x="191.2" y="50.3">GFX_VID2</text>
<text x="191.2" y="52.1">GFX_VID3</text>
<text x="191.2" y="53.9">GFX_VID4</text>
<text x="200.1" y="50.3">58</text>
<text x="200.1" y="52.1">58</text>
<text x="200.1" y="53.9">58</text>
<text x="103.2" y="54.7">AN21</text>
<text x="103.2" y="56.5">AN19</text>
<text x="103.2" y="58.3">AN18</text>
<text x="157.8" y="54.7">AP24</text>
<text x="157.8" y="56.5">AN24</text>
<text x="191.2" y="55.6">GFX_VID5</text>
<text x="191.2" y="57.4">GFX_VID6</text>
<text x="200.1" y="55.6">58</text>
<text x="200.1" y="57.4">58</text>
<text x="6.8" y="61" transform="rotate(-90 6.8 61)">1</text>
<text x="8.9" y="65.8">3528</text>
<text x="24.5" y="61" transform="rotate(-90 24.5 61)">1</text>
<text x="26.7" y="65.8">3528</text>
<text x="42.3" y="61" transform="rotate(-90 42.3 61)">1</text>
<text x="44.5" y="65.8">3528</text>
<text x="103.1" y="61.8">AM21</text>
<text x="103.1" y="63.6">AM19</text>
<text x="103.1" y="65.4">AM18</text>
<text x="103.2" y="60.1">AN16</text>
<text x="157.8" y="61.8">AR25</text>
<text x="157.8" y="65.4">AM24</text>
<text x="157.8" y="63.6">AT25</text>
<text x="187.6" y="62.8">GFX_VR_EN</text>
<text x="198.3" y="62.8">58</text>
<text x="6.8" y="67.9" transform="rotate(-90 6.8 67.9)">2</text>
<text x="24.5" y="67.9" transform="rotate(-90 24.5 67.9)">2</text>
<text x="42.3" y="67.9" transform="rotate(-90 42.3 67.9)">2</text>
<text x="103.1" y="67.2">AM16</text>
<text x="103.5" y="69">AL21</text>
<text x="103.5" y="70.7">AL19</text>
<text x="188.1" y="66.3">GFX_IMON</text>
<text x="197.6" y="66.3">58</text>
<text x="103.3" y="76.1">AK21</text>
<text x="103.3" y="77.9">AK19</text>
<text x="103.5" y="72.5">AL18</text>
<text x="103.5" y="74.3">AL16</text>
<text x="157.8" y="76.1">AJ1</text>
<text x="157.8" y="77.9">AF1</text>
<text x="103.3" y="79.6">AK18</text>
<text x="103.3" y="81.4">AK16</text>
<text x="103.6" y="83.2">AJ21</text>
<text x="157.8" y="79.6">AE7</text>
<text x="157.8" y="81.4">AE4</text>
<text x="157.8" y="83.2">AC1</text>
<text x="250.4" y="82.3" transform="rotate(-90 250.4 82.3)">1</text>
<text x="103.6" y="85">AJ19</text>
<text x="103.6" y="86.7">AJ18</text>
<text x="103.6" y="88.5">AJ16</text>
<text x="157.8" y="85">AB7</text>
<text x="157.8" y="86.7">AB4</text>
<text x="157.8" y="88.5">Y1</text>
<text x="172.1" y="89.3" transform="rotate(-90 172.1 89.3)">2</text>
<text x="172.1" y="84.1" transform="rotate(-90 172.1 84.1)">1</text>
<text x="174.3" y="88.9">0603_X5R</text>
<text x="182.8" y="89.3" transform="rotate(-90 182.8 89.3)">2</text>
<text x="182.8" y="84.1" transform="rotate(-90 182.8 84.1)">1</text>
<text x="185" y="88.9">0603_X5R</text>
<text x="193.5" y="89.3" transform="rotate(-90 193.5 89.3)">2</text>
<text x="193.5" y="84.1" transform="rotate(-90 193.5 84.1)">1</text>
<text x="195.6" y="88.9">0603_X5R</text>
<text x="204.1" y="89.3" transform="rotate(-90 204.1 89.3)">2</text>
<text x="204.1" y="84.1" transform="rotate(-90 204.1 84.1)">1</text>
<text x="206.3" y="88.9">0603_X5R</text>
<text x="214.8" y="89.3" transform="rotate(-90 214.8 89.3)">2</text>
<text x="214.8" y="84.1" transform="rotate(-90 214.8 84.1)">1</text>
<text x="217" y="88.9">0603_X5R</text>
<text x="225.5" y="89.3" transform="rotate(-90 225.5 89.3)">2</text>
<text x="225.5" y="84.1" transform="rotate(-90 225.5 84.1)">1</text>
<text x="227.6" y="88.5">0805_X5R</text>
<text x="237.9" y="89.3" transform="rotate(-90 237.9 89.3)">2</text>
<text x="237.9" y="84.1" transform="rotate(-90 237.9 84.1)">1</text>
<text x="240.1" y="88.5">0805_X5R</text>
<text x="250.4" y="89.3" transform="rotate(-90 250.4 89.3)">2</text>
<text x="252.5" y="88.5">EEFCX0D331R</text>
<text x="266.4" y="89.3" transform="rotate(-90 266.4 89.3)">2</text>
<text x="266.4" y="84.1" transform="rotate(-90 266.4 84.1)">1</text>
<text x="268.5" y="88.5">0603_X5R</text>
<text x="280.6" y="89.3" transform="rotate(-90 280.6 89.3)">2</text>
<text x="280.6" y="84.1" transform="rotate(-90 280.6 84.1)">1</text>
<text x="282.7" y="88.5">0603_X5R</text>
<text x="103.2" y="90.3">AH21</text>
<text x="103.2" y="92.1">AH19</text>
<text x="103.2" y="93.9">AH18</text>
<text x="103.2" y="95.6">AH16</text>
<text x="157.8" y="90.3">W7</text>
<text x="157.8" y="92.1">W4</text>
<text x="157.8" y="93.9">U1</text>
<text x="157.8" y="95.6">T7</text>
<text x="157.8" y="97.4">T4</text>
<text x="157.8" y="99.2">P1</text>
<text x="157.8" y="101">N7</text>
<text x="104.7" y="106.3">J24</text>
<text x="157.8" y="102.7">N4</text>
<text x="157.8" y="104.5">L1</text>
<text x="157.8" y="106.3">H1</text>
<text x="56.6" y="109" transform="rotate(-90 56.6 109)">1</text>
<text x="58.7" y="113.8">0402_NPO</text>
<text x="69" y="109" transform="rotate(-90 69 109)">1</text>
<text x="71.2" y="113.4">0805_X5R</text>
<text x="85" y="109" transform="rotate(-90 85 109)">1</text>
<text x="87.2" y="113.4">0805_X5R</text>
<text x="104.3" y="109.9">H25</text>
<text x="104.7" y="108.1">J23</text>
<text x="56.6" y="114.2" transform="rotate(-90 56.6 114.2)">2</text>
<text x="69" y="114.2" transform="rotate(-90 69 114.2)">2</text>
<text x="85" y="114.2" transform="rotate(-90 85 114.2)">2</text>
<text x="157.8" y="115.2">P10</text>
<text x="157.8" y="117">N10</text>
<text x="157.8" y="118.7">L10</text>
<text x="179.2" y="117.9" transform="rotate(-90 179.2 117.9)">1</text>
<text x="193.5" y="117.9" transform="rotate(-90 193.5 117.9)">1</text>
<text x="157.8" y="120.5">K10</text>
<text x="179.2" y="123.1" transform="rotate(-90 179.2 123.1)">2</text>
<text x="181.4" y="122.7">0805_X5R</text>
<text x="193.5" y="123.1" transform="rotate(-90 193.5 123.1)">2</text>
<text x="195.6" y="122.7">0805_X5R</text>
<text x="104.4" y="131.2">K26</text>
<text x="157.8" y="129.4">J22</text>
<text x="157.8" y="131.2">J20</text>
<text x="40.6" y="133.9" transform="rotate(-90 40.6 133.9)">1</text>
<text x="53" y="133.9" transform="rotate(-90 53 133.9)">1</text>
<text x="65.4" y="133.9" transform="rotate(-90 65.4 133.9)">1</text>
<text x="77.9" y="133.9" transform="rotate(-90 77.9 133.9)">1</text>
<text x="104.7" y="133">J27</text>
<text x="104.7" y="134.7">J26</text>
<text x="104.7" y="136.5">J25</text>
<text x="157.8" y="133">J18</text>
<text x="157.8" y="134.7">H21</text>
<text x="157.8" y="136.5">H20</text>
<text x="179.2" y="137.3" transform="rotate(-90 179.2 137.3)">2</text>
<text x="179.2" y="132.1" transform="rotate(-90 179.2 132.1)">1</text>
<text x="181.4" y="136.5">0805_X5R</text>
<text x="195.2" y="137.3" transform="rotate(-90 195.2 137.3)">2</text>
<text x="195.2" y="132.1" transform="rotate(-90 195.2 132.1)">1</text>
<text x="197.4" y="136.5">0805_X5R</text>
<text x="40.6" y="139.1" transform="rotate(-90 40.6 139.1)">2</text>
<text x="42.7" y="138.3">0805_X5R</text>
<text x="53" y="139.1" transform="rotate(-90 53 139.1)">2</text>
<text x="55.2" y="138.3">0805_X5R</text>
<text x="65.4" y="139.1" transform="rotate(-90 65.4 139.1)">2</text>
<text x="67.6" y="138.3">0805_X5R</text>
<text x="77.9" y="139.1" transform="rotate(-90 77.9 139.1)">2</text>
<text x="80" y="138.3">0805_X5R</text>
<text x="104.2" y="140.1">G28</text>
<text x="104.2" y="141.9">G27</text>
<text x="104.2" y="143.6">G26</text>
<text x="104.3" y="138.3">H27</text>
<text x="157.8" y="138.3">H19</text>
<text x="104.4" y="147.2">E26</text>
<text x="104.4" y="149">E25</text>
<text x="104.5" y="145.4">F26</text>
<text x="157.8" y="147.2">L26</text>
<text x="157.8" y="149">L27</text>
<text x="173.9" y="149.9" transform="rotate(-90 173.9 149.9)">1</text>
<text x="186.3" y="149.9" transform="rotate(-90 186.3 149.9)">1</text>
<text x="198.8" y="149.9" transform="rotate(-90 198.8 149.9)">1</text>
<text x="213" y="149.9" transform="rotate(-90 213 149.9)">1</text>
<text x="225.5" y="149.9" transform="rotate(-90 225.5 149.9)">1</text>
<text x="237.9" y="149.9" transform="rotate(-90 237.9 149.9)">1</text>
<text x="157.8" y="150.7">M26</text>
<text x="173.9" y="155.1" transform="rotate(-90 173.9 155.1)">2</text>
<text x="176.1" y="154.7">0603_X5R</text>
<text x="186.3" y="155.1" transform="rotate(-90 186.3 155.1)">2</text>
<text x="188.5" y="154.7">0603_X5R</text>
<text x="198.8" y="155.1" transform="rotate(-90 198.8 155.1)">2</text>
<text x="201" y="154.7">0603_X5R</text>
<text x="213" y="155.1" transform="rotate(-90 213 155.1)">2</text>
<text x="215.2" y="154.7">0805_X5R</text>
<text x="225.5" y="155.1" transform="rotate(-90 225.5 155.1)">2</text>
<text x="227.6" y="154.3">0805_X5R</text>
<text x="237.9" y="155.1" transform="rotate(-90 237.9 155.1)">2</text>
<text x="240.1" y="154.7">0402_NPO</text>
<text x="108.5" y="167.1">FOX_PZ98927-3641-01F</text>
<text x="141.9" y="176.6" transform="rotate(-90 141.9 176.6)">1</text>
<text x="141.9" y="185.3" transform="rotate(-90 141.9 185.3)">2</text>
<text x="144.1" y="184.9">0402</text>
<text x="177.5" y="182.8">1</text>
<text x="186.2" y="182.8">2</text>
<text x="186.7" y="181">0402</text>
<text x="141.9" y="187.2" transform="rotate(-90 141.9 187.2)">1</text>
<text x="141.9" y="196" transform="rotate(-90 141.9 196)">2</text>
<text x="144.1" y="195.6">0402</text>
<text x="233" y="197">Title</text>
<text x="233" y="202.3">A3</text>
<text x="233" y="200.6">Size</text>
<text x="240.1" y="200.6">Document Number</text>
<text x="284.5" y="200.6">Rev</text>
<text x="286.3" y="202.3">1.0</text>
<text x="233" y="205.9">Date:</text>
<text x="240.1" y="205.9">Monday, June 07, 2010</text>
<text x="265" y="205.9">Sheet</text>
<text x="273.9" y="205.9">7</text>
<text x="279.2" y="205.9">of</text>
<text x="284.5" y="205.9">63</text>
</g>
<g font-size="1.6" fill="#004080">
<text x="109.4" y="34.5">VAXG1</text>
<text x="109.4" y="36.3">VAXG2</text>
<text x="109.4" y="38.1">VAXG3</text>
<text x="109.4" y="39.8">VAXG4</text>
<text x="109.4" y="41.6">VAXG5</text>
<text x="142.6" y="38.1">VSSAXG_SENSE</text>
<text x="144.8" y="36.3">VAXG_SENSE</text>
<text x="109.4" y="43.4">VAXG6</text>
<text x="109.4" y="45.2">VAXG7</text>
<text x="109.4" y="46.9">VAXG8</text>
<text x="147" y="46.9">GFX_VID[0]</text>
<text x="109.4" y="48.7">VAXG9</text>
<text x="109.4" y="50.5">VAXG10</text>
<text x="109.4" y="52.3">VAXG11</text>
<text x="147" y="48.7">GFX_VID[1]</text>
<text x="147" y="50.5">GFX_VID[2]</text>
<text x="147" y="52.3">GFX_VID[3]</text>
<text x="109.4" y="54.1">VAXG12</text>
<text x="109.4" y="55.8">VAXG13</text>
<text x="109.4" y="57.6">VAXG14</text>
<text x="109.4" y="59.4">VAXG15</text>
<text x="147" y="54.1">GFX_VID[4]</text>
<text x="147" y="55.8">GFX_VID[5]</text>
<text x="147" y="57.6">GFX_VID[6]</text>
<text x="109.4" y="61.2">VAXG16</text>
<text x="109.4" y="62.9">VAXG17</text>
<text x="109.4" y="64.7">VAXG18</text>
<text x="142.8" y="64.7">GFX_DPRSLPVR</text>
<text x="146.1" y="62.9">GFX_VR_EN</text>
<text x="109.4" y="66.5">VAXG19</text>
<text x="109.4" y="68.3">VAXG20</text>
<text x="109.4" y="70.1">VAXG21</text>
<text x="109.4" y="71.8">VAXG22</text>
<text x="147.3" y="66.5">GFX_IMON</text>
<text x="109.4" y="73.6">VAXG23</text>
<text x="109.4" y="75.4">VAXG24</text>
<text x="109.4" y="77.2">VAXG25</text>
<text x="150.1" y="77.2">VDDQ1</text>
<text x="109.4" y="79">VAXG26</text>
<text x="109.4" y="80.7">VAXG27</text>
<text x="109.4" y="82.5">VAXG28</text>
<text x="150.1" y="79">VDDQ2</text>
<text x="150.1" y="80.7">VDDQ3</text>
<text x="150.1" y="82.5">VDDQ4</text>
<text x="109.4" y="84.3">VAXG29</text>
<text x="109.4" y="86.1">VAXG30</text>
<text x="109.4" y="87.8">VAXG31</text>
<text x="109.4" y="89.6">VAXG32</text>
<text x="150.1" y="84.3">VDDQ5</text>
<text x="150.1" y="86.1">VDDQ6</text>
<text x="150.1" y="87.8">VDDQ7</text>
<text x="150.1" y="89.6">VDDQ8</text>
<text x="109.4" y="91.4">VAXG33</text>
<text x="109.4" y="93.2">VAXG34</text>
<text x="109.4" y="95">VAXG35</text>
<text x="149.2" y="93.2">VDDQ10</text>
<text x="149.2" y="95">VDDQ11</text>
<text x="150.1" y="91.4">VDDQ9</text>
<text x="109.4" y="96.7">VAXG36</text>
<text x="149.2" y="96.7">VDDQ12</text>
<text x="149.2" y="98.5">VDDQ13</text>
<text x="149.2" y="100.3">VDDQ14</text>
<text x="109.4" y="107.4">VTT1_45</text>
<text x="149.2" y="102.1">VDDQ15</text>
<text x="149.2" y="103.8">VDDQ16</text>
<text x="149.2" y="105.6">VDDQ17</text>
<text x="149.2" y="107.4">VDDQ18</text>
<text x="109.4" y="109.2">VTT1_46</text>
<text x="109.4" y="111">VTT1_47</text>
<text x="149" y="116.3">VTT0_59</text>
<text x="149" y="118.1">VTT0_60</text>
<text x="149" y="119.8">VTT0_61</text>
<text x="149" y="121.6">VTT0_62</text>
<text x="149" y="130.5">VTT1_63</text>
<text x="109.4" y="132.3">VTT1_48</text>
<text x="109.4" y="134.1">VTT1_49</text>
<text x="109.4" y="135.8">VTT1_50</text>
<text x="109.4" y="137.6">VTT1_51</text>
<text x="149" y="132.3">VTT1_64</text>
<text x="149" y="134.1">VTT1_65</text>
<text x="149" y="135.8">VTT1_66</text>
<text x="149" y="137.6">VTT1_67</text>
<text x="109.4" y="139.4">VTT1_52</text>
<text x="109.4" y="141.2">VTT1_53</text>
<text x="109.4" y="143">VTT1_54</text>
<text x="149" y="139.4">VTT1_68</text>
<text x="109.4" y="144.7">VTT1_55</text>
<text x="109.4" y="146.5">VTT1_56</text>
<text x="109.4" y="148.3">VTT1_57</text>
<text x="148.5" y="148.3">VCCPLL1</text>
<text x="109.4" y="150.1">VTT1_58</text>
<text x="148.5" y="150.1">VCCPLL2</text>
<text x="148.5" y="151.8">VCCPLL3</text>
</g>
<g font-size="1.6" fill="#000040">
<text x="191.2" y="48.5">GFX_VID1</text>
<text x="200.1" y="48.5">58</text>
</g>
<g font-size="1.6" fill="#00f">
<text x="7.7" y="63.6">+ NC_AR_100U_6.3V_M+ NC_AR_100U_6.3V_M+ NC_AR_100U_6.3V_M</text>
<text x="251.3" y="85">+</text>
</g>
<g font-size="1.3">
<text x="20" y="1.3">1</text>
<text x="56.2" y="1.3">2</text>
<text x="92.5" y="1.3">3</text>
<text x="128.8" y="1.3">4</text>
<text x="165.1" y="1.3">5</text>
<text x="201.4" y="1.3">6</text>
<text x="237.7" y="1.3">7</text>
<text x="274" y="1.3">8</text>
<text x=".5" y="28.4">A</text>
<text x="292.6" y="28.4">A</text>
<text x=".5" y="79.5">B</text>
<text x="292.6" y="79.5">B</text>
<text x=".5" y="130.6">C</text>
<text x="292.6" y="130.6">C</text>
<text x=".5" y="181.7">D</text>
<text x="292.6" y="181.7">D</text>
<text x="20" y="207.4">1</text>
<text x="56.2" y="207.4">2</text>
<text x="92.5" y="207.4">3</text>
<text x="128.8" y="207.4">4</text>
<text x="165.1" y="207.4">5</text>
<text x="201.4" y="207.4">6</text>
<text x="237.7" y="207.4">7</text>
<text x="274" y="207.4">8</text>
</g>
</svg>
